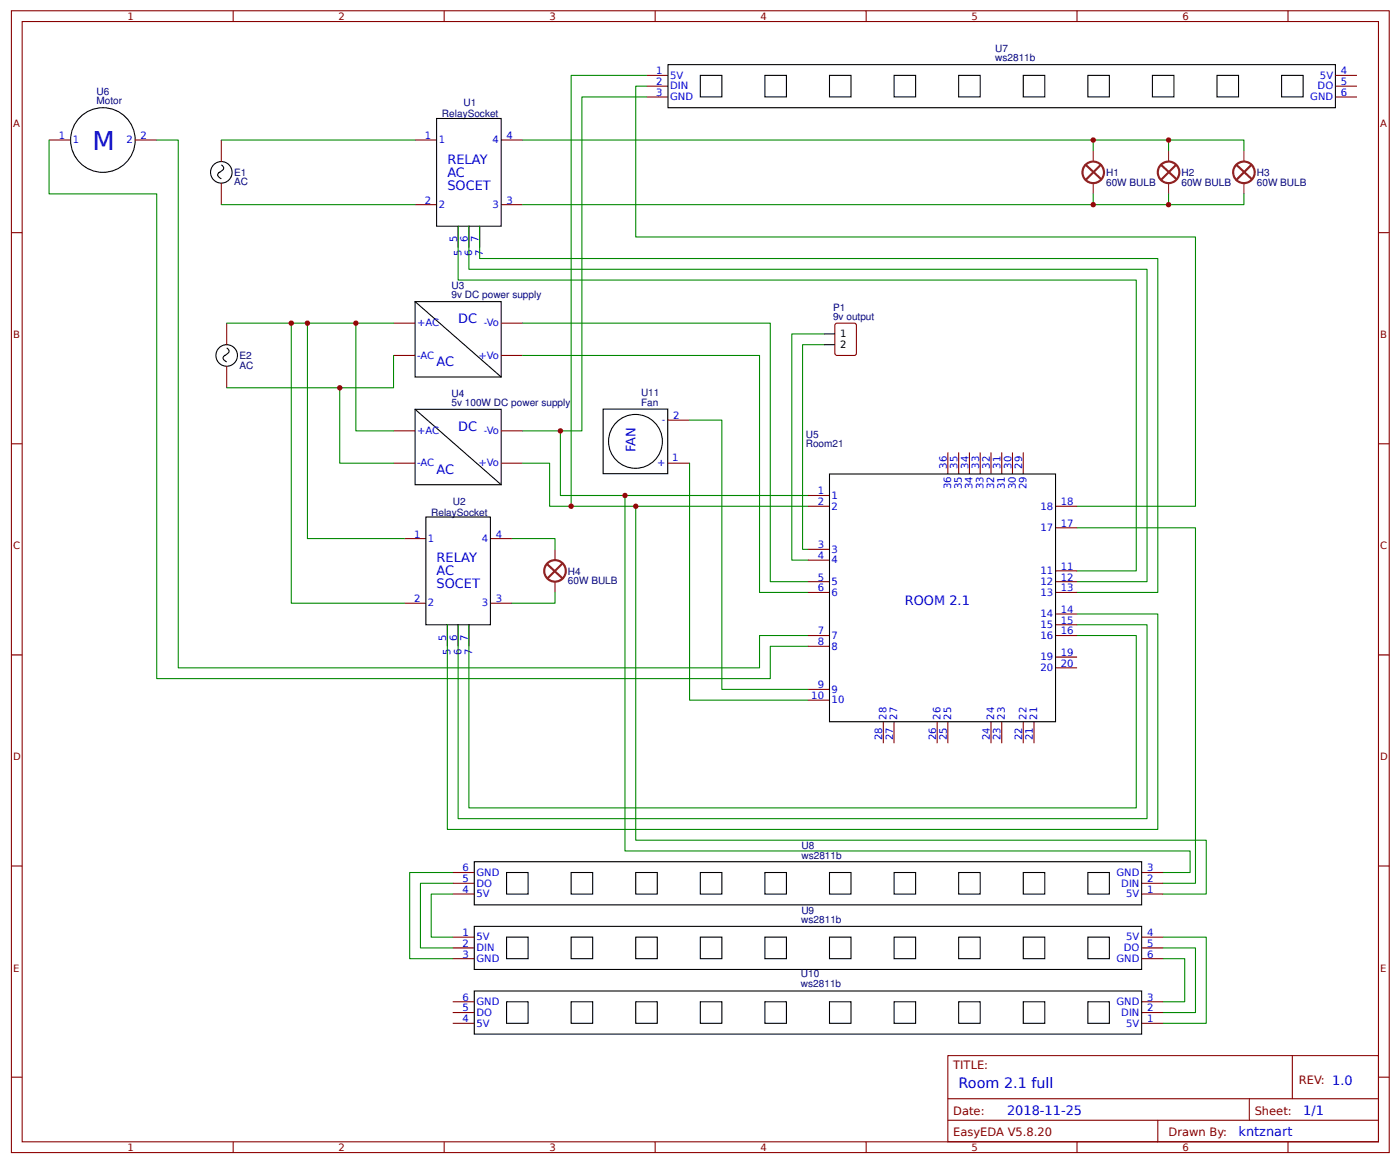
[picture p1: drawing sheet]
<svg xmlns="http://www.w3.org/2000/svg" width="344mm" height="286mm" viewBox="0 0 344 286" stroke-linecap="round" stroke-linejoin="round" font-family="sans-serif">
<g fill="none" stroke="#800" stroke-width=".26">
<path d="M2.8 2.6h338.7v280.5h-338.7zM5.5 5.3h333.3v275.2h-333.3zM57.3 2.6v2.7M109.2 2.6v2.7M158.9 18.5h5.3M161 2.6v2.7M212.9 2.6v2.7M264.7 2.6v2.7M316.6 2.6v2.7M328.2 18.5h5.3M12.1 34.4h5.3M33.2 34.4h5.3"/>
<path d="M54.4 34.4v5.3M102 34.4h5.3M123.2 34.4h5.3M158.9 21.2h5.3M158.9 23.8h5.3M328.2 21.2h5.3M328.2 23.8h5.3M2.8 57.1h2.7M54.4 45v5.3M102 50.3h5.3M112.6 55.6v5.3M115.3 55.6v5.3"/>
<path d="M117.9 55.6v5.3M123.2 50.3h5.3M338.8 57.1h2.7M55.7 79.4v5.3M96.7 79.4h5.3M123.2 79.4h5.3M205.3 79.6l.4-.2h4.3l.4 .2 .1 7.2-.3 .4-4.5 .1-.4-.2zM55.7 90v5.2M96.7 87.3h5.3M123.2 87.3h5.3M2.8 109h2.7M96.7 105.8h5.3"/>
<path d="M96.7 113.8h5.3M123.2 105.8h5.3M123.2 113.8h5.3M164.2 113.8h5.3M164.2 103.2h5.3M233 111.1v5.3M235.6 111.1v5.3M238.3 111.1v5.3M240.9 111.1v5.3M243.6 111.1v5.3M246.2 111.1v5.3M248.9 111.1v5.3"/>
<path d="M251.5 111.1v5.3M338.8 109h2.7M99.4 132.3h5.3M120.5 132.3h5.3M198.6 121.7h5.3M198.6 124.4h5.3M198.6 134.9h5.3M198.6 137.6h5.3M259.5 124.4h5.2M259.5 129.6h5.2M99.4 148.2h5.3M110 153.5v5.2"/>
<path d="M112.6 153.5v5.2M115.3 153.5v5.2M120.5 148.2h5.3M198.6 142.9h5.3M198.6 145.5h5.3M198.6 156.1h5.3M198.6 158.7h5.3M259.5 142.9h5.2M259.5 145.5h5.2M259.5 156.1h5.2M259.5 140.2h5.2M259.5 150.8h5.2"/>
<path d="M259.5 153.5h5.2M2.8 160.9h2.7M198.6 169.3h5.3M198.6 172h5.3M217.1 177.3v5.3M219.8 177.3v5.3M230.3 177.3v5.3M233 177.3v5.3M243.6 177.3v5.3M246.2 177.3v5.3M251.5 177.3v5.3M254.2 177.3v5.3"/>
<path d="M259.5 161.4h5.2M259.5 164h5.2M338.8 160.9h2.7M2.8 212.7h2.7M111.3 219.6h5.3M111.3 217h5.3M111.3 214.3h5.3M280.6 219.6h5.3M280.6 217h5.3M280.6 214.3h5.3M338.8 212.7h2.7M111.3 230.2h5.3"/>
<path d="M111.3 232.8h5.3M111.3 235.5h5.3M280.6 230.2h5.3M280.6 232.8h5.3M280.6 235.5h5.3M111.3 251.4h5.3M111.3 248.7h5.3M111.3 246.1h5.3M233 259.3h105.8v21.2h-105.8zM280.6 251.4h5.3M280.6 248.7h5.3M280.6 246.1h5.3"/>
<path d="M317.7 259.3v10.6M2.8 264.6h2.7M233 269.9h105.8M233 275.2h105.8M284.6 275.2v5.3M307.1 269.9v5.3M338.8 264.6h2.7M57.3 280.5v2.6M109.2 280.5v2.6M161 280.5v2.6M212.9 280.5v2.6M264.7 280.5v2.6"/>
<path d="M316.6 280.5v2.6"/>
</g>
<g fill="none" stroke="#000" stroke-width=".26">
<path d="M164.2 15.9h164v10.6h-164zM172.1 18.5h5.3v5.3h-5.3zM188 18.5h5.3v5.3h-5.3zM203.9 18.5h5.3v5.3h-5.3zM219.8 18.5h5.3v5.3h-5.3zM235.6 18.5h5.3v5.3h-5.3zM251.5 18.5h5.3v5.3h-5.3zM267.4 18.5h5.3v5.3h-5.3zM283.3 18.5h5.3v5.3h-5.3zM299.1 18.5h5.3v5.3h-5.3zM315 18.5h5.3v5.3h-5.3zM107.3 29.1h15.9v26.5h-15.9z"/>
<path d="M54.4 40.5l.5 .4a1.23 1.23 0 0 1-1 1.4l-.4 .6v.2l.9 .8M102 74.1h21.2v18.5h-21.2zM102 74.1l21.2 18.5M55.7 85.5l.5 .4a1.23 1.23 0 0 1-1 1.4l-.4 .5 .1 .3 .8 .8M202.6 82h2.6M202.6 84.7h2.6M102 100.5h21.2v18.6h-21.2zM102 100.5l21.2 18.6M148.3 100.5h15.8v15.9h-15.8zM203.9 116.4h55.6v60.9h-55.6zM104.7 127h15.8v26.5h-15.8zM116.6 211.7h164v10.5h-164z"/>
<path d="M124.5 214.3h5.3v5.3h-5.3zM140.4 214.3h5.3v5.3h-5.3zM156.3 214.3h5.3v5.3h-5.3zM172.1 214.3h5.3v5.3h-5.3zM188 214.3h5.3v5.3h-5.3zM203.9 214.3h5.3v5.3h-5.3zM219.8 214.3h5.3v5.3h-5.3zM235.6 214.3h5.3v5.3h-5.3zM251.5 214.3h5.3v5.3h-5.3zM267.4 214.3h5.3v5.3h-5.3zM116.6 227.5h164v10.6h-164zM124.5 230.2h5.3v5.3h-5.3z"/>
<path d="M140.4 230.2h5.3v5.3h-5.3zM156.3 230.2h5.3v5.3h-5.3zM172.1 230.2h5.3v5.3h-5.3zM188 230.2h5.3v5.3h-5.3zM203.9 230.2h5.3v5.3h-5.3zM219.8 230.2h5.3v5.3h-5.3zM235.6 230.2h5.3v5.3h-5.3zM251.5 230.2h5.3v5.3h-5.3zM267.4 230.2h5.3v5.3h-5.3zM116.6 243.4h164v10.6h-164zM124.5 246.1h5.3v5.3h-5.3zM140.4 246.1h5.3v5.3h-5.3z"/>
<path d="M156.3 246.1h5.3v5.3h-5.3zM172.1 246.1h5.3v5.3h-5.3zM188 246.1h5.3v5.3h-5.3zM203.9 246.1h5.3v5.3h-5.3zM219.8 246.1h5.3v5.3h-5.3zM235.6 246.1h5.3v5.3h-5.3zM251.5 246.1h5.3v5.3h-5.3zM267.4 246.1h5.3v5.3h-5.3z"/>
<circle cx="25.3" cy="34.4" r="7.9"/>
<circle cx="54.4" cy="42.3" r="2.65"/>
<circle cx="55.7" cy="87.3" r="2.65"/>
<circle cx="156.2" cy="108.4" r="6.6"/>
</g>
<g fill="none" stroke="#8d2323" stroke-width=".53">
<path d="M266.9 40.5l3.7 3.4M270.6 40.5l-3.7 3.7M285.4 40.5l3.7 3.4M289.1 40.5l-3.7 3.7M303.9 40.5l3.7 3.4M307.6 40.5l-3.7 3.7M134.6 138.6l3.7 3.5M138.3 138.4l-3.7 3.7"/>
<circle cx="268.7" cy="42.3" r="2.65"/>
<circle cx="287.2" cy="42.3" r="2.65"/>
<circle cx="305.8" cy="42.3" r="2.65"/>
<circle cx="136.4" cy="140.2" r="2.65"/>
</g>
<path d="M268.7 37v2.7M287.2 37v2.7M305.8 37v2.7M268.7 45v2.6M287.2 45v2.6M305.8 45v2.6M136.4 134.9v2.7M136.4 142.9v2.6" fill="none" stroke="#8d2323" stroke-width=".26"/>
<g fill="none" stroke="#080" stroke-width=".26">
<path d="M158.9 18.5h-18.5v105.9M12.1 34.4v13.2h26.4v119.1h150.8v-8h9.3M38.5 34.4h5.3v129.6h142.9v-7.9h11.9M54.4 34.4h47.6M128.5 34.4h158.7v2.6M158.9 21.2h-2.6v37h137.5v66.2h-29.1M158.9 23.8h-15.9v82h-5.3M268.7 34.4v2.6M287.2 34.4h18.6v2.6M54.4 50.3h47.6M112.6 55.6v13.2h166.7v71.4h-14.6M115.3 55.6v10.5h166.6v76.8h-17.2"/>
<path d="M117.9 55.6v7.9h166.7v82h-19.9M268.7 47.6v2.7M287.2 47.6v2.7h-158.7M305.8 47.6v2.7h-18.6M55.7 79.4h41M71.6 79.4v68.8h27.8M75.6 79.4v52.9h23.8M87.5 79.4v26.4h9.2M128.5 79.4h60.8v63.5h9.3M83.5 95.2v18.6h13.2M96.7 87.3v7.9h-41M128.5 87.3h58.2v58.2h11.9"/>
<path d="M202.6 84.7h-5.3v50.2h1.3M202.6 82h-8v55.6h4M128.5 113.8h6.6v10.6h63.5M128.5 105.8h9.2v15.9h60.9M169.5 103.2h7.9v66.1h21.2M169.5 113.8v58.2h29.1M125.8 132.3h10.6v2.6M153.6 121.7v87.3h138.9v5.3h-6.6M156.3 124.4v82h140.2v13.2h-10.6M264.7 129.6h29.1v87.4h-7.9M112.6 153.5v47.6h169.3v-47.6h-17.2M115.3 153.5v44.9h164v-42.3h-14.6"/>
<path d="M136.4 145.5v2.7h-10.6M264.7 150.8h19.9v52.9h-174.6v-50.2M111.3 219.6h-5.3v10.6h5.3M111.3 217h-8v15.8h8M111.3 214.3h-10.6v21.2h10.6M285.9 235.5h5.3v10.6h-5.3M285.9 232.8h7.9v15.9h-7.9M285.9 230.2h10.6v21.2h-10.6"/>
</g>
<g fill="#c00">
<circle cx="140.4" cy="124.4" r=".66"/>
<circle cx="156.3" cy="124.4" r=".66"/>
<circle cx="268.7" cy="50.3" r=".66"/>
<circle cx="268.7" cy="34.4" r=".66"/>
<circle cx="83.5" cy="95.3" r=".66"/>
<circle cx="75.6" cy="79.4" r=".66"/>
<circle cx="87.5" cy="79.4" r=".66"/>
<circle cx="71.6" cy="79.4" r=".66"/>
<circle cx="287.2" cy="34.4" r=".66"/>
<circle cx="287.2" cy="50.3" r=".66"/>
<circle cx="153.6" cy="121.7" r=".66"/>
<circle cx="137.7" cy="105.8" r=".66"/>
</g>
<text font-size="6.3" fill="#00f" x="22.8" y="36.9">M</text>
<text font-size="3.5" fill="#00f" x="235.6" y="267.2">Room 2.1 full</text>
<g font-size="3.2" fill="#00f">
<text x="110" y="40.2">RELAY</text>
<text x="110" y="43.4">AC</text>
<text x="110" y="46.6">SOCET</text>
<text x="112.6" y="79.4">DC</text>
<text x="107.3" y="90">AC</text>
<text x="112.6" y="105.8">DC</text>
<text x="156.2" y="111.1" transform="rotate(-90 156.2 111.1)">FAN</text>
<text x="107.3" y="116.4">AC</text>
<text x="107.3" y="138.1">RELAY</text>
<text x="107.3" y="141.3">AC</text>
<text x="107.3" y="144.5">SOCET</text>
<text x="222.4" y="148.7">ROOM 2.1</text>
<text x="247.5" y="273.8">2018-11-25</text>
<text x="320.3" y="273.8">1/1</text>
<text x="304.4" y="279.1">kntznart</text>
</g>
<g font-size="2.8" fill="#800">
<text x="234.3" y="262.5">TITLE:</text>
<text x="319.2" y="266.2">REV: 1.0</text>
<text x="234.3" y="273.8">Date:</text>
<text x="308.4" y="273.8">Sheet:</text>
<text x="234.3" y="279.1">EasyEDA V5.8.20</text>
<text x="287.2" y="279.1">Drawn By:</text>
</g>
<g font-size="2.5" fill="#800">
<text x="31.4" y="4.9">1</text>
<text x="83.2" y="4.9">2</text>
<text x="135.1" y="4.9">3</text>
<text x="187" y="4.9">4</text>
<text x="238.8" y="4.9">5</text>
<text x="290.7" y="4.9">6</text>
<text x="3.2" y="31.2">A</text>
<text x="339.2" y="31.2">A</text>
<text x="3.2" y="83.1">B</text>
<text x="339.2" y="83.1">B</text>
<text x="3.2" y="134.9">C</text>
<text x="339.2" y="134.9">C</text>
<text x="3.2" y="186.8">D</text>
<text x="339.2" y="186.8">D</text>
<text x="3.2" y="238.7">E</text>
<text x="339.2" y="238.7">E</text>
<text x="31.4" y="282.7">1</text>
<text x="83.2" y="282.7">2</text>
<text x="135.1" y="282.7">3</text>
<text x="187" y="282.7">4</text>
<text x="238.8" y="282.7">5</text>
<text x="290.7" y="282.7">6</text>
</g>
<g font-size="2.5" fill="#000080">
<text x="244.6" y="15.1">ws2811b</text>
<text x="244.6" y="12.7">U7</text>
<text x="23.7" y="23.3">U6</text>
<text x="23.7" y="25.7">Motor</text>
<text x="108.6" y="28.7">RelaySocket</text>
<text x="113.9" y="26.1">U1</text>
<text x="57.6" y="45.6">AC</text>
<text x="57.6" y="43.3">E1</text>
<text x="271.9" y="45.6">60W BULB</text>
<text x="271.9" y="43.2">H1</text>
<text x="290.4" y="45.6">60W BULB</text>
<text x="290.4" y="43.2">H2</text>
<text x="308.9" y="45.6">60W BULB</text>
<text x="308.9" y="43.2">H3</text>
<text x="111" y="71">U3</text>
<text x="111" y="73.3">9v DC power supply</text>
<text x="204.8" y="76.3">P1</text>
<text x="204.8" y="78.6">9v output</text>
<text x="58.9" y="88.2">E2</text>
<text x="58.9" y="90.6">AC</text>
<text x="111" y="99.7">5v 100W DC power supply</text>
<text x="111" y="97.5">U4</text>
<text x="157.6" y="99.7">Fan</text>
<text x="157.6" y="97.3">U11</text>
<text x="198.1" y="107.5">U5</text>
<text x="198.1" y="109.8">Room21</text>
<text x="111.3" y="124">U2</text>
<text x="106" y="126.6">RelaySocket</text>
<text x="139.6" y="143.4">60W BULB</text>
<text x="139.6" y="141.1">H4</text>
<text x="197" y="208.5">U8</text>
<text x="197" y="210.9">ws2811b</text>
<text x="197" y="226.7">ws2811b</text>
<text x="197" y="224.5">U9</text>
<text x="196.9" y="242.5">ws2811b</text>
<text x="196.9" y="240.1">U10</text>
</g>
<g font-size="2.5" fill="#00f">
<text x="161.3" y="18.3">1</text>
<text x="161.3" y="20.9">2</text>
<text x="161.3" y="23.5">3</text>
<text x="164.7" y="19.3">5V</text>
<text x="164.7" y="22">DIN</text>
<text x="323.9" y="22">DO</text>
<text x="324.5" y="19.3">5V</text>
<text x="329.6" y="18.3">4</text>
<text x="329.6" y="20.9">5</text>
<text x="329.6" y="23.5">6</text>
<text x="164.7" y="24.6">GND</text>
<text x="322.1" y="24.6">GND</text>
<text x="14.5" y="34.1">1</text>
<text x="17.9" y="35.2">1</text>
<text x="31.1" y="35.2">2</text>
<text x="34.6" y="34.1">2</text>
<text x="104.4" y="34.1">1</text>
<text x="107.8" y="35.2">1</text>
<text x="121.1" y="35.2">4</text>
<text x="124.5" y="34.1">4</text>
<text x="104.4" y="50">2</text>
<text x="107.8" y="51.1">2</text>
<text x="121.1" y="51.1">3</text>
<text x="124.5" y="50">3</text>
<text x="112.3" y="59.5" transform="rotate(-90 112.3 59.5)">5</text>
<text x="115" y="59.5" transform="rotate(-90 115 59.5)">6</text>
<text x="117.6" y="59.5" transform="rotate(-90 117.6 59.5)">7</text>
<text x="113.4" y="63" transform="rotate(-90 113.4 63)">5</text>
<text x="116" y="63" transform="rotate(-90 116 63)">6</text>
<text x="118.7" y="63" transform="rotate(-90 118.7 63)">7</text>
<text x="102.6" y="80.2">+AC</text>
<text x="118.9" y="80.2">-Vo</text>
<text x="102.6" y="88.1">-AC</text>
<text x="117.6" y="88.1">+Vo</text>
<text x="102.6" y="106.6">+AC</text>
<text x="118.9" y="106.6">-Vo</text>
<text x="162.7" y="103.9">-</text>
<text x="165.5" y="102.9">2</text>
<text x="165.2" y="113.3">1</text>
<text x="102.6" y="114.6">-AC</text>
<text x="117.6" y="114.6">+Vo</text>
<text x="161.5" y="114.5">+</text>
<text x="232.7" y="115.1" transform="rotate(-90 232.7 115.1)">36</text>
<text x="235.4" y="115.1" transform="rotate(-90 235.4 115.1)">35</text>
<text x="238" y="115.1" transform="rotate(-90 238 115.1)">34</text>
<text x="240.7" y="115.1" transform="rotate(-90 240.7 115.1)">33</text>
<text x="243.3" y="115.1" transform="rotate(-90 243.3 115.1)">32</text>
<text x="246" y="115.1" transform="rotate(-90 246 115.1)">31</text>
<text x="248.6" y="115.1" transform="rotate(-90 248.6 115.1)">30</text>
<text x="251.2" y="115.1" transform="rotate(-90 251.2 115.1)">29</text>
<text x="201" y="121.4">1</text>
<text x="201" y="124.1">2</text>
<text x="204.4" y="122.5">1</text>
<text x="204.4" y="125.1">2</text>
<text x="233.8" y="120.1" transform="rotate(-90 233.8 120.1)">36</text>
<text x="236.4" y="120.1" transform="rotate(-90 236.4 120.1)">35</text>
<text x="239.1" y="120.1" transform="rotate(-90 239.1 120.1)">34</text>
<text x="241.7" y="120.1" transform="rotate(-90 241.7 120.1)">33</text>
<text x="244.4" y="120.1" transform="rotate(-90 244.4 120.1)">32</text>
<text x="247" y="120.1" transform="rotate(-90 247 120.1)">31</text>
<text x="249.7" y="120.1" transform="rotate(-90 249.7 120.1)">30</text>
<text x="252.3" y="120.1" transform="rotate(-90 252.3 120.1)">29</text>
<text x="255.8" y="125.1">18</text>
<text x="260.8" y="124.1">18</text>
<text x="255.8" y="130.4">17</text>
<text x="260.8" y="129.4">17</text>
<text x="101.8" y="132">1</text>
<text x="105.2" y="133.1">1</text>
<text x="118.4" y="133.1">4</text>
<text x="121.9" y="132">4</text>
<text x="201" y="134.7">3</text>
<text x="201" y="137.3">4</text>
<text x="204.4" y="135.7">3</text>
<text x="201" y="142.6">5</text>
<text x="204.4" y="138.4">4</text>
<text x="204.4" y="143.7">5</text>
<text x="255.8" y="141">11</text>
<text x="255.8" y="143.7">12</text>
<text x="260.8" y="140">11</text>
<text x="260.8" y="142.6">12</text>
<text x="101.8" y="147.9">2</text>
<text x="105.2" y="149">2</text>
<text x="118.4" y="149">3</text>
<text x="121.9" y="147.9">3</text>
<text x="201" y="145.3">6</text>
<text x="204.4" y="146.3">6</text>
<text x="255.8" y="146.3">13</text>
<text x="260.8" y="145.3">13</text>
<text x="201" y="155.8">7</text>
<text x="255.8" y="151.6">14</text>
<text x="255.8" y="154.3">15</text>
<text x="260.8" y="150.5">14</text>
<text x="260.8" y="153.2">15</text>
<text x="260.8" y="155.8">16</text>
<text x="109.7" y="157.4" transform="rotate(-90 109.7 157.4)">5</text>
<text x="110.8" y="160.9" transform="rotate(-90 110.8 160.9)">5</text>
<text x="112.3" y="157.4" transform="rotate(-90 112.3 157.4)">6</text>
<text x="113.4" y="160.9" transform="rotate(-90 113.4 160.9)">6</text>
<text x="115" y="157.4" transform="rotate(-90 115 157.4)">7</text>
<text x="116" y="160.9" transform="rotate(-90 116 160.9)">7</text>
<text x="201" y="158.5">8</text>
<text x="204.4" y="156.9">7</text>
<text x="204.4" y="159.5">8</text>
<text x="255.8" y="156.9">16</text>
<text x="260.8" y="161.1">19</text>
<text x="255.8" y="162.2">19</text>
<text x="255.8" y="164.8">20</text>
<text x="260.8" y="163.8">20</text>
<text x="199.4" y="171.7">10</text>
<text x="201" y="169.1">9</text>
<text x="204.4" y="170.1">9</text>
<text x="204.4" y="172.8">10</text>
<text x="217.9" y="176.7" transform="rotate(-90 217.9 176.7)">28</text>
<text x="220.6" y="176.7" transform="rotate(-90 220.6 176.7)">27</text>
<text x="231.1" y="176.7" transform="rotate(-90 231.1 176.7)">26</text>
<text x="233.8" y="176.7" transform="rotate(-90 233.8 176.7)">25</text>
<text x="244.4" y="176.7" transform="rotate(-90 244.4 176.7)">24</text>
<text x="247" y="176.7" transform="rotate(-90 247 176.7)">23</text>
<text x="252.3" y="176.7" transform="rotate(-90 252.3 176.7)">22</text>
<text x="255" y="176.7" transform="rotate(-90 255 176.7)">21</text>
<text x="216.9" y="181.7" transform="rotate(-90 216.9 181.7)">28</text>
<text x="219.5" y="181.7" transform="rotate(-90 219.5 181.7)">27</text>
<text x="230.1" y="181.7" transform="rotate(-90 230.1 181.7)">26</text>
<text x="232.7" y="181.7" transform="rotate(-90 232.7 181.7)">25</text>
<text x="243.3" y="181.7" transform="rotate(-90 243.3 181.7)">24</text>
<text x="246" y="181.7" transform="rotate(-90 246 181.7)">23</text>
<text x="251.2" y="181.7" transform="rotate(-90 251.2 181.7)">22</text>
<text x="253.9" y="181.7" transform="rotate(-90 253.9 181.7)">21</text>
<text x="113.7" y="214">6</text>
<text x="117.1" y="215.1">GND</text>
<text x="274.4" y="215.1">GND</text>
<text x="281.9" y="214">3</text>
<text x="113.7" y="219.3">4</text>
<text x="113.7" y="216.7">5</text>
<text x="117.1" y="220.4">5V</text>
<text x="117.1" y="217.8">DO</text>
<text x="275.6" y="217.8">DIN</text>
<text x="276.8" y="220.4">5V</text>
<text x="281.9" y="219.3">1</text>
<text x="281.9" y="216.7">2</text>
<text x="113.7" y="229.9">1</text>
<text x="113.7" y="232.6">2</text>
<text x="117.1" y="231">5V</text>
<text x="117.1" y="233.6">DIN</text>
<text x="276.2" y="233.6">DO</text>
<text x="276.8" y="231">5V</text>
<text x="281.9" y="229.9">4</text>
<text x="281.9" y="232.6">5</text>
<text x="113.7" y="235.2">3</text>
<text x="117.1" y="236.3">GND</text>
<text x="274.4" y="236.3">GND</text>
<text x="281.9" y="235.2">6</text>
<text x="113.7" y="245.8">6</text>
<text x="281.9" y="245.8">3</text>
<text x="113.7" y="251.1">4</text>
<text x="113.7" y="248.4">5</text>
<text x="117.1" y="249.5">DO</text>
<text x="117.1" y="246.9">GND</text>
<text x="274.4" y="246.9">GND</text>
<text x="275.6" y="249.5">DIN</text>
<text x="281.9" y="251.1">1</text>
<text x="281.9" y="248.4">2</text>
<text x="117.1" y="252.1">5V</text>
<text x="276.8" y="252.1">5V</text>
</g>
<g font-size="2.5">
<text x="206.5" y="82.8">1</text>
<text x="206.5" y="85.5">2</text>
</g>
</svg>
